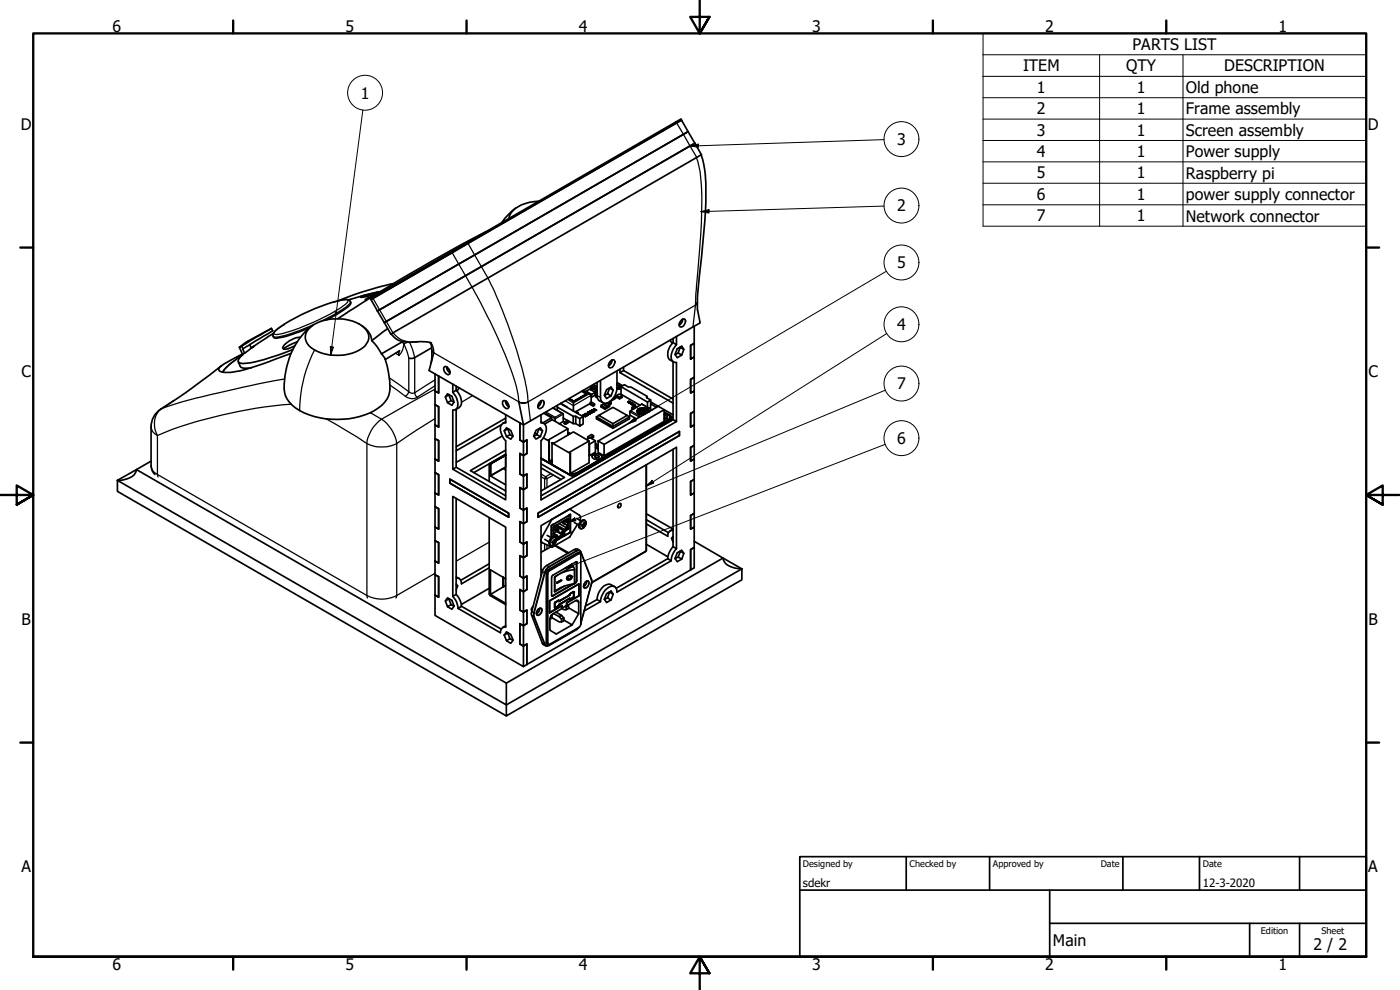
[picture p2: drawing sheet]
<svg xmlns="http://www.w3.org/2000/svg" width="420mm" height="297mm" viewBox="0 0 420 297" stroke-linecap="round" stroke-linejoin="round" font-family="sans-serif">
<!-- layer: Visible (ISO) -->
<g fill="none" stroke="#000" stroke-width=".51">
<path d="M204.5 36.1l-.2-.4-1.4 .9-91.1 52.6-.7 .4 .2 .2M204.5 36.1l-93.2 53.7M204.5 36.1l2 3.4M206.5 39.5l-93.2 53.8M206.5 39.5l2 3.5M208.5 43l-93.2 53.8M208.5 43l2 3.4-93.2 53.9-2-3.5M210.4 46.5l.5 1.4a58.3 58.3 0 0 1 .6 18.5l-1.3 13.8a66.8 66.8 0 0 0-.9 12.7l.8 4-53 30.6-1.4-6.9M146 69.5a494 494 0 0 0-44.7 26.1M154.8 62.4a20.2 20.2 0 0 0-4.2 4.3M161.6 60.4a10.3 10.3 0 0 0-8.3 3.6l-.6 1.5M81.5 98.5l.4 .7-8.9 5.4"/>
<path d="M81.5 98.5a49.6 49.6 0 0 0-9.7 5.7M81.5 98.5l-9 5.4M85.3 97.3a5.9 5.9 0 0 0-3.4 3.3 .78 .78 0 0 0 .7 .9 32.2 32.2 0 0 0 10.4-3.2M92.8 98.5a13.7 13.7 0 0 1 16.7 0 3.7 3.7 0 0 1-.7 5.9 14.1 14.1 0 0 1-16-.6 3.6 3.6 0 0 1 0-5.3zM93.7 97.7a22.9 22.9 0 0 0-8.3 20 10 10 0 0 0 7.3 6.7 25.4 25.4 0 0 0 19.7-1.2 7.9 7.9 0 0 0 4.6-8.8l-.8-4.6-.6-2.1-1.1-1.5M100.2 90.6l-7.1 2.6-7.8 4.1M100.3 90.6a5.8 5.8 0 0 1 4.7-.4l.2 .3a.83 .83 0 0 1-.3 1.1 33.5 33.5 0 0 1-6.9 4.3M108.6 97.7a6.1 6.1 0 0 1 3 4.5M111.3 89.8l2 3.5M111.8 88.9a2.89 2.89 0 0 0-2.2 1.1l.3 .1M112.8 88.3l-4.6 .9 2.4-.8 3.2-.7-2.7 1.1M113.3 93.3l2 3.5"/>
<path d="M114.2 87.5l-5.2 1.1-4.4 1.4M116.3 98.6l-4.7 3.6 1.6 1.8 1.3 2.2M118.2 85.1a102 102 0 0 0-16.6 5.1M204.5 96l1-.3a1.63 1.63 0 0 1-1.3 2.4 1.32 1.32 0 0 1 .3-2.1zM204.8 95.8l-.2 .8-.8 .8M204.9 95.7l-.2 .9-.9 .9M208.3 97.9v72.5l-1 .6M66.5 109.7l-10.8 8.1-7.5 5M71.5 108.6l.8 1.6 .9 .3 2.2-.2M72.6 106.7a16.2 16.2 0 0 0-5.8 5M73 104.6l-.5-.7-.7 .3 1 2.2M73 104.6l.4 1.4"/>
<path d="M75.4 104.4l.8-.5-2.8 2.1M80.3 101.1l-4.9 3.3-.5-1M82 100.1l-1.7 1M87.4 106l-5.2 1.9a48.7 48.7 0 0 1-13.9 3.8l-1.9-.1a.76 .76 0 0 1-.7-.6 .76 .76 0 0 1 .3-.8l1.4-1.1 5.3-2.9M87.9 104.9a51.6 51.6 0 0 1-15.1 4.2 1.11 1.11 0 0 1-1.4-.8l.9-1.4 1-.9M89.2 102.5l-2.6 1.2-1.5 1M90.2 101.2a7.1 7.1 0 0 0-5.4 3.1l.1 .2a2.79 2.79 0 0 0 3.1-.5l.5-.3M117.3 100.2a6.7 6.7 0 0 0 6.9 2.4l1.1-.1M119.8 105.3v1.3M120 105.2l-4.4 2.7M120.8 102.5l-6.3 3.7M125.2 102.5h2.4l1.9 .4"/>
<path d="M129 102.7l.5 1.2 .1 1.2M129.6 104.3l-5.1 3-.9 .3-.9-.2M129.6 105.1l.5 .7M129.6 105.1l-.3 3.9M130.2 105.8l-1.4 5.4 28.3 16.3v66.4M130.6 112.2v66.3M131.6 112.8v5.1l-1-.6 1 .6zM133.3 110.2l.2-.2a1.63 1.63 0 0 1 1.3 2.3 1.58 1.58 0 0 1-1.5-2.1zM134.7 118.5l.7 1.7-1.1 .6-.6-1.7M134.7 118.4l-1 .7 .6-.9 1.3 .7 .7 1.7-.7 1-1.3-.8M135.1 111.7l-.6-.5-.5-1.2 .2 .9 .9 .9M135.9 117.7a4.6 4.6 0 0 1 1.2 4.8l-.8 .5h-.4v17.8l15.9 9.2v-17.7a4.3 4.3 0 0 1-1.2-4.9l.3-.4 .9-.1v-2.5"/>
<path d="M135.9 115.2v2.5M136.9 117.1a4.3 4.3 0 0 1 1.2 4.9l-1.4 .9M136.9 117.1l-1 .6M136.9 115.9v1.2M137.8 116.4l-.7 .9M170.8 119.6l1.4 .8-1.4-.8M174.6 117.4l1.4 .8M175.1 117.1l2.1 1.2M175.9 117.6v-.2l1.6 .9-.1 .8M175.9 117.4l1.1-.6 1.6 .9M175.9 117.5h-.1M176.7 118.2l.7 .4v2.1"/>
<path d="M177 116l2.2 1.3-.3-.4 .3-.9M177.4 117l.6-.3 1.1 .6v.5l-.5 .3M177.5 118.3l1.1-.6v.8l-1.1 .7M177.7 116.4l-.7 .4M179.1 117.3l-.6 .4M179.2 114.7v4.5a2.13 2.13 0 0 0 1.8 1.6M179.2 118.8l-.4-.3v.5l.5 .4M179.2 118.3l-.4 .2M182.3 118.2l-.9 .5M182.9 116.4l-.6 1.8 1.1 .6-1.3 .8-.7-1 .7-1.7 1.3-.8 .6 1M182.9 116.4l1.1 .7-.6 1.7M183.3 108.3l1-.3a1.63 1.63 0 0 1-1.3 2.3 1.32 1.32 0 0 1 .3-2z"/>
<path d="M183.6 108.1l-.2 .7-.8 .9M183.6 108a1.82 1.82 0 0 1-1 1.8M184 119.6l.8-.5v.4l-1.7 1M184.4 118.9l.4 .2M185 118.7l.9 .5v.5l-.9-.5zM185 118.7l.8-.5 1 .5M185.2 111.3v5.1a4.8 4.8 0 0 1-3.6 4.6 1.53 1.53 0 0 1-1.4-1.8v-5M185.2 116.4l.4-.1-.2 .3zM185.2 116.4l.2 .1M185.2 115.3v.4M185.2 114.7l1.7 1M185.2 115.2h.1"/>
<path d="M185.3 115.4l.4 .3M185.4 116.4l.1-.1zM185.5 116.7h.1M185.5 116.4h-.1M185.6 116.3l-.2 .2M185.6 115.8l.6 .3v.5M185.8 116.5l-.3 .1M185.8 116.5l-.2 .1M185.8 116.5h.1M185.9 119.2l.9-.5v.5l-.9 .5M185.9 116.6l-.2 .2M186 116.6h.1"/>
<path d="M186.1 110.8v1l15.9 9.2M186.1 116.6l-.4-.2-.2 .3M186.4 116l7.9 4.6M186.4 116.1h-.2M186.5 115.9l-.6-.3-.3 .2v.4l.8 .3M187.1 110.2v1l14.9 8.5M187.1 111.2l-1 .6M194.1 119.3v-.4v.4l1.2 .7M194.1 118.9l-4.7-2.8h-.8l-1.2-.7-1 .6v2.3l5.7 3.3M201.1 102.1l.6 .9M202 102.8a4.2 4.2 0 0 0-1.3 4.9l1.5 .9M202 101.6v1.2"/>
<path d="M202 108.5v17.4M202 102.8l1 .6M203 103.4a4.3 4.3 0 0 0-1.2 4.9l.8 .5h.4v17.7M203 101v2.4M203.5 105.9l.7-1.7 1 .6-.6 1.7M204.2 104.1v.1M205.2 104.8l-.6-.9-1.3 .7-.7 1.7 .7 1 1.3-.8-1.1-.6-.9 .5M207.3 113.8l1-.6-1 .6v4.1l1-.6-1 .6zM207.3 103.6l1-.6-1 .6v4.1l1-.6-1 .6zM45.3 138.4l-10.1 5.7M48.2 122.8a6.4 6.4 0 0 0-2.9 5.3v11.6a3.6 3.6 0 0 0 1.2 2.7M130.6 121.4l1 .6v6.1l-1-.6 1 .6v-6.1z"/>
<path d="M130.6 131.6l1 .6v6.2l-1-.7 1 .7v-6.2zM135.4 120.2l.9 .5M136.9 122.8v17.4l14.9 8.6M146.9 139.1l4.9-2.8-9.6 5.5M147.2 139.2l4.6-2.6zM147.2 139.2l-.4 .2v5M150.5 127.4l-13.6 7.8M150.7 130.8l-13.8 7.9M150.9 120.3a1.45 1.45 0 0 1 1.6 .6 1.45 1.45 0 0 1 0 1.6 1.61 1.61 0 0 1-1.6-2.2zM151.7 120.3l.4 1.2 .6 .5M151.8 135.1l-10.6 6.1 10.6 6.1M151.8 136.6v3.5l-4.6 2.6v-3.5v3.5"/>
<path d="M151.8 136.5l-4.6 2.7v3.6l3.9-2.2 .7 .4M151.8 126.5l-.9 .5M151.8 125.5l-14.9 8.5M151.8 120.3l.3 1.1 .6 .5M152 128.4l1.3 .7 .7 1.8-.7 .8-1.3-.7-.7-1.7zM152.4 128.7l-1.1 .6M152.5 128.6l.5 1.8M153.9 130.9l-.9-.5-1 .6M156 126.9v5.1l1.1 .6-1.1-.6zM157.1 136.7l-1.1-.6v6.1l1.1 .6M157.1 132.6l1-.6v4.1l-1 .6M160.5 129.9l.7 .4"/>
<path d="M161.1 130.4l.6-1.8 1.1 .7-.6-.9-1.4 .7-.7 1.8 .7 .8 1.4-.7M161.1 130.4l1.1 .6M161.1 130.4l-.9 .5M161.8 120.8a.87 .87 0 0 1 1.5-.3 1.43 1.43 0 0 1-.3 1.5 1.43 1.43 0 0 1-1.5 .4 1.46 1.46 0 0 1 .3-1.6zM162.3 120.3l-.3 1.1-.6 .5M162.4 124.4v2.5a1.81 1.81 0 0 1 1.4 2.8l-.5 1.3-.9 1.3v17.7l40.6-23.5-1-.6-39.6 22.9M162.4 139.2l7 4-7 4.1M162.4 126.5l.9 .5M162.4 137.5l8.7 5M162.4 120.3l-.3 1.2-.7 .5M162.8 129.3l-.6 1.7M163.1 131.4l1.6 .9"/>
<path d="M163.2 124l2.3 1.3v.7M163.4 127.2l2.3-1.3 4.7 2.7M164.7 132.3v6.6l-2.3-1.4M164.7 132.3v6.6M164.9 138.4l.8 .4M165.5 125.3l-2.6 1.6M165.6 138.4h.1M165.7 132.9l5.4 3.1v6.5l-5.4-3.1v-6.5l.5 .1 5.9-3.4 4.7 2.7v6.6l-5.6 3.1M165.7 137.9l-.9 .5M166 122.4l2.9 1.7M166.1 122.4h.1M166.6 125.2v1.2"/>
<path d="M167.2 121.7l.1 1.4M167.3 122.2l4.7 2.7v2.2l-1.7-1-.9 .6M168.2 121.1l6.8 3.9M168.3 121l1.9 1.2M168.7 124l.3 .3v2.2l-1.2 .7M169 121.5h-.1M169 125.4l1.2 .8M169.4 126.7l.3 .2v.4l-.3-.3zM169.7 126.9l1-.5v.3l-1 .6M170.4 130.5v-1.9l-5.9 3.5 .3 .2M170.4 129.9l.2-.1 .6 .3M171.1 136v6.5"/>
<path d="M172 124.9h.8v2.2h-.8M172.1 120.9v2.5M172.2 120.4l3.8-2.2-3.8 2.2M172.8 127.1l1.2 .7M172.8 124.9l1.2 .7M173.1 123.9h.2M173.1 123.8v.1M173.1 123.9l.2 .1zM173.2 123.7l-.1 .1M173.2 123.7l-.1 .2M174 125.6l1-.6v2.2l-1 .6zM175 124.6l.3-.1z"/>
<path d="M175.4 124.4l.2-.1-.2 .1 .9 .2M175.6 124.3l-.7 .3M175.6 125l.7-.4-.7 .4M175.8 124.1l.7 .4zM175.8 124.1l.1-.1 .6 .4M175.8 124.8l-.5-.3 .5 .3-.2 .2M176.1 131.9l1-.6 1.6 1M176.3 124l.2 .3-.2-.3 .7 .1M176.4 123.7l.8 .4M176.5 124.5l.2-.1zM176.5 124.3h.1M176.5 124.1l.5 .1-.5-.1 .2 .3"/>
<path d="M176.8 133.1v3.5M176.8 132.3l-6 3.4 .4 .2M176.9 133.3l1.8-1v3.4l-1.8 1M176.9 123.5l.5-.4 .7 .5-.9 .3zM177 123.5l.4-.2 .5 .3-.6 .1zM177 123.6l.4-.3 .5 .3M177 124.2l.2-.1zM177.1 120.9l.9 .6v.3l-.9-.5zM177.1 120.9l.4-.3 .9 .6M177.1 121.1l-4.5 2.5M177.5 131.6l.6-.4v-.5l-1.1 .7-.6-.4 .1 .6M177.6 123l.7 .4z"/>
<path d="M177.7 137a1.68 1.68 0 0 1 3 0M177.8 136.6a1.72 1.72 0 0 1 2.9 .5 1.73 1.73 0 0 1-3-.2zM178 121.5l.4-.3v.4l-.4 .2M178.1 130.7l-.6-.3-1.1 .6M178.1 123.6l-.6 .3-.7-.3M178.2 123.2l.4-.3-.5 .3 .3 .2M178.2 122.7l.3 .2-.3-.2 .1-.1 .7 .4M178.3 123.4h.1M178.5 122.9l-.4 .3-.5-.2M178.6 122.9l.3 .2zM178.7 136.7l.6-.1 .5 .3a.69 .69 0 0 1-.6 .5 .69 .69 0 0 1-.7-.5zM178.7 137.3h.9"/>
<path d="M178.7 133.8l.7 .4v.5l-.7-.4M178.7 133.5l.2-.2 .6 .4M178.7 133.1l.1 .2M178.8 133.3l-.1 .2 .1-.2M178.9 123.1h.1M179 125.1l5 2.8v.6l-5-2.8zM179.5 134.6l-.1 .1M179.5 134.1l-.1 .1M179.7 124.6l4.3-2.4 4.2 2.4-4.2 2.5-4.3-2.5-.7 .5M180.4 121.6l1.1 .7v.5l-1.1-.7zM180.4 121.6l.6-.3 1.2 .6M181.2 121.4v-.3l1.2 .7v.5l-.2-.1"/>
<path d="M181.4 121l-.2 .1M181.5 122.3l.7-.4v.5l-.7 .4M182.1 121l.8 .5 .5-.3v-.4l-.6 .3M182.3 120.9l.5 .4M182.4 121.8l.5-.3v.5l-.5 .3M182.9 120.5l.5 .3M183.1 120.4l-.1 .1M188.2 124.6l.7 .5M188.4 120.6h.4zM188.4 120.6h.1M188.5 120.6l.3-.1zM188.7 120.4v.1"/>
<path d="M188.8 120.5l-.3 .1M188.8 120.5v.1M188.8 120.6h-.3M188.8 120.9h.1M188.8 120.8l.3-.1-.2 .2M188.9 125.1v.6l-4.9 2.8M188.9 125.1l-4.9 2.8v-.8M188.9 121h.1M189 120.6l.2 .2M189 120.6l-.3 .2 .1 .1-.1-.1M189 121h.2h-.2M189 121h.1"/>
<path d="M189.1 120.7h.1M189.2 120.8l.2 .1M189.2 120.8l-.1 .2h-.2M189.2 120.8v.2M189.2 120.8l.1 .2M189.2 121.1h.2M189.4 121v.1M189.4 121h.2zM189.4 121h.2M189.5 121.3h.2M189.6 121l-.2 .1M189.6 121l-.4 .1h.2"/>
<path d="M189.6 121.3l.3-.2-.2 .2M189.7 121l-.3 .1M189.7 121.4h.1M189.7 121.4l.5-.1-.2 .2zM189.7 121.4l.3 .1M189.9 121.1l-.4 .2 .2 .1M189.9 121.4l.2-.1zM190.1 121.3l-.2 .1M190.2 122.7l-.5-.5v.5l.2 .1M190.2 121.3l-.3 .2M190.2 121.7h.1M190.2 121.6l.4-.1-.4 .1"/>
<path d="M190.3 121.5h.3M190.4 121.4l-.3 .2M191.1 122.2l-.9 .3M191.1 122l-.5-.3-.9 .5M191.3 123.5l.5 .4M191.3 123.1l-.2 .4M191.4 123.3h.4v.6l-.4-.3zM191.5 123.9v.1M191.6 122.9v.2M191.6 123v.1M191.7 123.9l.2 .4h.5M191.7 123.9l.7 .4-.5-.1z"/>
<path d="M192 123.2l.4 .3 .6-.1v-.2M192 123.1l.8-.2 .2 .3-.4 .3zM192 123.6l-.2 .3M192.3 123.9l.4-.3 .7 .3M192.3 122.7h-.5l-.2 .3M192.3 123.9l.4 .2 .7-.2M192.3 122.7l-.7 .4M192.3 122.7l-.7 .3M192.4 122.5h.1M192.5 122.7l.5-.2 .7 .3M192.5 122.7l.5 .2 .7-.1M192.5 122.7l1.2 .1"/>
<path d="M192.7 124.3l.4 .1M193.2 123.3l.1 .3 .4 .1M193.2 123.2l.5-.2 .4 .4-.7 .2zM193.5 124.3h-.8l.5 .1M193.5 124v.2M193.5 124.1v.1M193.5 124.2h.1M193.5 124.1h.2M193.7 123.6v.1M193.8 122.7l.3 .3h.3M193.8 122.7l.4 .1 .2 .3zM193.9 122.6v.1"/>
<path d="M194 139.5v25.6l-.2 .4M194.1 123.3l-.4 .4M194.2 123.8l-.4-.1-.3 .4M194.3 122.2v-1.6l1-.6v2.2l-.4 .3M194.3 123.6v.1M194.4 123v.2M194.6 123.1l.3 .3zM194.6 123.1v-.2a2.33 2.33 0 0 0-3.5 .4l.4 .6a.58 .58 0 0 0 .9 .4l.6 .3M194.6 123a2.8 2.8 0 0 0-3.2-.1l-.1 .1M194.6 123.5l-.2-.3v.5M195.3 121.5v.1M195.3 120.6l2.2 1.3"/>
<path d="M195.3 121.1l1.7 1.1M195.7 123l-3.1-1.7-3.5 2.1-.1 1.2 2 1.1M197.5 121.9l1.8 1v3.5l-18 10.4M197.5 121.9l-18 10.4v3.4l1.8 1.1v-3.5l-1.8-1M199.3 124.8h.7l.3 .3a.71 .71 0 0 1-1 .4M199.3 125.4l.9 .1M199.3 123.6l1.8 1a.65 .65 0 0 1 .4 .6 .65 .65 0 0 1-.4 .6M201.1 125.8l-27.9 16.1-.9 .3-1-.2M201.1 125.8l.4-.7v.7M201.2 125.1a1.39 1.39 0 0 0-1.9-.8 1.21 1.21 0 0 1 1.8 1.2 1.9 1.9 0 0 1-1.8 .5M201.5 125.8l-.1 .4-28.6 16.5h-1.4l-9-5.2M201.5 125.8l-.4 .6"/>
<path d="M202 124.4l-2.7-1.5-18 10.4M202 134.9v29.1M207.3 134.2l1-.5-1 .5v4.2l1-.7-1 .7zM207.3 124.1l1-.7-1 .7v4l1-.6-1 .6zM35.2 144.1h1.1l1.8-.4a3.4 3.4 0 0 0 2.9-2.8l111 64.1M35.2 144.1l116.8 67.4v-6.5M35.2 144.1v3.3l116.8 67.4M130.6 141.8l1 .6v6.1l-1-.6 1 .6v-6.1zM130.6 152l1 .6v6.1l-1-.5 1 .5v-6.1zM135 143.7l17.7 10.3v1.2l-17.7-10.2zM136.9 149.6v28.8M136.9 140.2l-1 .6"/>
<path d="M146.8 155.3v22.9l.4 .5 4.6 2.7M147.2 142.8l4.6 2.7M157.1 157.1l-1.1-.6v6.1l1.1 .6M157.1 146.9l-1.1-.6v6.1l1.1 .6M157.1 153l1-.6v4.1l-1 .6M157.1 142.8l1-.6v4.1l-1 .6M161.5 154l42.4-24.5v1.2l-42.4 24.5zM162.4 140.4l6 3.5M165.9 157.4l-.4 .3M165.9 157.4h.1M166 158.4l1.3 .7 .3-.3M166 157.3v.1"/>
<path d="M166 159.1l.1 .1M166 158.7l1.1 .7M166.1 159.2h.1M166.1 159.9l1-.5 1.3 .8M166.1 159.2v.8M166.2 158l1.4 .8v.8M166.6 157.8l2.8 1.6M166.8 157.7l-.8 .5M166.9 157.6l2.8 1.6M167.1 157.5l2.3 1.4M167.3 159.1v.4M167.5 159.7l.9 .4"/>
<path d="M167.8 157.1l2.3 1.3-.7 .5 .3 .3M168.4 159.8v.4l.3 .3-1.3 .6M168.5 156.6l.5 .3M168.7 159.9l.4-.2 .3 .3-.2 .1zM168.7 156.6h.1M168.8 156.4l.4 .7 1.2 .4M169.1 159.7l-.3-.2-.4 .3 .3 .1v.6l.5 .1-1.8 1M169.1 156.3l.2 .1M169.2 156.3h.1M169.3 156.4l1.2 .3M169.3 156.3v.1M169.3 156.4l1.1 .4"/>
<path d="M169.4 156.1l.7 .4M169.5 157.2l.6 .3M169.7 156l.9-.5v1.1M170.1 155.8v.7l.5 .1M170.2 157.5h.2M170.4 156.8h.1M170.4 157.5h.1M170.4 156.6v.1M170.5 157.5l.1 1.2-1.2 .7-.2 1.2-1.8 1v-.5l-.2 .2v-.7l-.3 .2M170.5 157.5l.1 .1M170.5 156.8l.1-1.3-4.6 2.6v1.3l.1-.2M170.5 156.6l.1 .1"/>
<path d="M170.5 157.5h-.1M170.6 157.6v1.1zM170.7 154.7h.1M170.6 157.6l-.5-.1v.9l.5 .3-.9 .5M170.6 155.5v1.1M170.7 154.7l.4-.3v5.4l-1.9 1M171.1 142.5l.8 .2 1.3-.2M171.1 159.7l.1-5.3-5.8 3.3v3.6M171.2 159.8l-4.3 2.3 .5-.3M172.3 156.8l1.4 .7M173.1 155.6l1.3 .7M173.3 157.3l-2.4 3.8-5.2 3.1-3-1.4"/>
<path d="M174.1 156.1a1.11 1.11 0 0 0-.2-1.5l-3-1.8-5.2 3-3.2 5.7a.92 .92 0 0 0 .2 1.3M174.7 157.7l.3 .1M174.8 157.4v.1M174.9 158l.2 .2M175.1 157.4l.5 .3M175.2 157.2l.4 .2M175.5 156.9h-.2l-.2 .5h-.3l-.2 .4h.4l-.2 .4h.3M175.5 156.9v.4h.2l-.6 .9M175.8 157.3l-.5 .9M175.8 157.3a.91 .91 0 0 0-.3-1.2 .91 .91 0 0 0-1.3 .3 1.2 1.2 0 0 0-.6 1.2 1.2 1.2 0 0 0 .8 1.1l.9-.5M185.8 151.1h.5l.1 .1a.76 .76 0 0 1-.2 .9 .76 .76 0 0 1-.8 .2v-.6zM194 157.2l6.4 3.7a1.47 1.47 0 0 1 1.6-1.8"/>
<path d="M194 154.2l8 4.5M194 155.9l6.6 3.9M202 158.8l-.9 .5M207.3 154.7l1-.7-1 .7v4l1-.5-1 .5zM207.3 144.4l1-.5-1 .5v4.1l1-.6-1 .6zM130.6 178.5v6.1l26.5 15.4v-6.1M130.6 172.5l1 .5v6.2l-1-.7 1 .7v-6.2zM130.6 162.2l1 .6v6.2l-1-.7 1 .7v-6.2zM134.7 179.7l.7 1.7M134.7 179.6l-1 .7 .6-.9 1.3 .7 .7 1.7-.7 1-1.3-.8M135.9 178.9v-29.9l15.9 9.2v29.9a1.46 1.46 0 0 0-1.6 1.8l-12.7-7.4M135.9 178.9l1.1 1.7 .5 1.9"/>
<path d="M136.9 178.4l1.1 1.7 .5 1.8M136.9 175.6l.5 .2-.5 1.2M136.9 178.4l-1 .5M136.9 175.2l.5 .6M136.9 173.1l.9 .5M146.8 170.4l-8.3 4.8a1.47 1.47 0 0 0-1.6-1.8M146.8 169.1l-8.5 5M146.8 176.5l-8.3 4.8M151.8 175.7l-.7 .4v-2.9v2.9l-3.9 2.3 4.6 2.6M151.8 173.7l-4.6-2.7v7.4M157.1 177.5l-1.1-.6v6.2l1.1 .5M157.1 167.3l-1.1-.6v6.1l1.1 .7"/>
<path d="M157.1 163.2l1-.6v4.1l-1 .6M157.1 173.5l1-.7v4.1l-1 .6M162.4 162.6l.3 .2M163.5 161.8l1.3 .8M164.2 160.6l1.3 .7M164.7 171.4l9-5.3 .5 .1v21.4l-.5 .7-9.2 5.1-.1-21.5zM165.3 164.1l-2.9 1.6M165.7 162.7l.4 .2M165.9 162.5l-.2 .4h.4l-.2 .4h.3M165.9 162.5h-.1M166 160.1v1M166 160.1l.6 .4"/>
<path d="M166.1 163.1l.1 .2M166.1 160l-.1 .1M166.1 160l1.1 .6M166.2 162.5l.5 .3M166.3 162.3l.3 .1M166.4 177.5h.1M166.4 173.2h.1M166.5 173.2v4.3M166.6 162h-.3l-.1 .5h-.3M166.6 160.5l.3 .3-.5 .3 .5-.3M166.6 162v.4h.2l-.1 .4-.5 .5M166.6 160.5l-.6 .3"/>
<path d="M166.7 163.6l3.9 2.2M166.9 162.4a1.15 1.15 0 0 1-.7 1.1 1.15 1.15 0 0 1-1.4-.3 1.57 1.57 0 0 1 1.7-2.1l.4 .4v.9M166.9 160.8h.1M167.2 174.7v.3M167.2 160.8l.2 .3-.2 .2M167.2 160.7h.1M167.4 161.7v.1M167.4 172.5l-.9 .7M168.3 174.1l-1.1 .6M168.3 174.1v.3l-1.1 .6M169.1 160.7v.1M169.1 160.8l-1.7 .9"/>
<path d="M169.1 160.8l-1.7 1M169.2 160.1l-.1 .7M169.2 160.6l-1.8 1.1M169.2 160.7l-1.8 1M169.4 160h.1M170.1 173.5h.1M170.4 173a.71 .71 0 0 1 1.2 0 .71 .71 0 0 1-.7 1 .6 .6 0 0 1-.8-.3 .6 .6 0 0 1 .3-.7zM170.4 173.3l.7-.4a.48 .48 0 0 1 0 .9 .48 .48 0 0 1-.7-.5zM170.4 173.7h.1M170.8 172.7l-.7 .6 .1 .5M170.8 172.7h.5l.3 .3M170.8 172.7h.1"/>
<path d="M170.9 179.6l-3.1 1.9M170.9 179.5l.2 .3M170.9 179.5l-3.2 1.9v.2M170.9 179.5l.1 .3M171.1 178.1l-.2 .4-3.1 1.9-.2-.3-1.1 .9M171.3 173.1l.1 .2M171.4 173.3l-.3 .4h-.7M171.8 175.2l-6.2 3.6M172 169.8l.4 1.1M172 177.6l.1 .1M172.1 177.5l.1 .2M172.1 177.5l-1 .7-.2 .3-3.2 2"/>
<path d="M172.1 177.7l-1 .5-.2 .4-3.2 1.9M172.1 177.7v1.4l-1.2 .7M172.1 170v-.2l-5.7 3.3v4.5l3-1.8M172.2 177.7l-.1 1.6-1 .5-.2-.2-3.1 1.9-.2 .3M172.2 178.9l-.2 .3M172.4 175.1l.5-.4 .2-.4v-5.5l-.2-.2-7.2 4.1-.2 .5 .1 5.6h.3l6.2-3.6M172.4 170.9l-1.2 .2-3.2 1M172.4 170.9v4.3l-2.3 .4a8.6 8.6 0 0 0-3.6 1.9M172.9 168.6l.1 5.8-.6 .5M173.7 178.8l-3.6 2.2v.8l3-1.7 .5 .3 .1 3.7-2 3.4M173.7 175.2v3.5l-3.6 2.1v.9l-1.4 .8v-.8l-3.8 2.1M173.7 178.8v-3.6l-8.8 5.1v3.6l3.7-2.1v.8l-2.7 1.6a1.82 1.82 0 0 0-.9 1.5v3.4l1.9 1.1 4.8-2.7-2.5-1.5"/>
<path d="M173.7 175.2l-8.7 5.1M173.8 165.9l.3 .2M176.1 174.4l-.1 .7-.9 .9M176.5 174.4a1.4 1.4 0 0 0-1.2 1.9M179.2 179.9l-3.5 1.9M179.2 179.9l1 .6M182.3 179.4l-.9 .5M182.9 177.7l-.6 1.7 1.1 .6-1.3 .8-.7-1 .7-1.7 1.3-.8 .6 1M182.9 177.6v.1M182.9 177.7l1.1 .6M184 178.3l-.6 1.7M184.5 176l-1.1-.6a3.1 3.1 0 0 0-3.6 2.3l-.6 2.2"/>
<path d="M193.7 165.5l-16.2 9.4M194 163.3l6.4 3.8M200.4 167.6l-15.5 8.9M200.4 167.6l1 .7M201.4 168.3l-16.2 9.4a1.61 1.61 0 0 0-1.1-1.8 1.61 1.61 0 0 0-1.9 .7l-1.4 1.8-.6 2.1M202 161.3l-.5 .2 .5 1.2M202 164l-1.1 1.8-.5 1.8M202 160.9l-.5 .6M202 164l1 .6M203 164.6v-30.4l-40.6 23.5v15.2M203 164.6l-1.1 1.8-.5 1.9M203.5 167.1l-.9 .5"/>
<path d="M204.2 165.3v.1M205.2 166l-.6-.9-1.3 .7-.7 1.8 .7 .9 1.3-.7-1.1-.7 .7-1.7 1 .6-.6 1.8M207.3 164.9l1-.6-1 .6v6.1zM207.3 171l-49.2 28.4M208.3 162.4l8.7 5a3.4 3.4 0 0 0 2.8 2.8l2.8 .5v3.3l-70.6 40.8v-3.3l70.6-40.8-5.6-3.3-65 37.6M133.7 180.3l.6 1.7 1.1-.6 .9 .5M138.5 181.9l-1 .6M138.5 181.9l11.9 6.9M151.3 190.5l.7-.9 1.3 .8 .7 1.7-.7 .9-1.3-.7M151.3 190.5l.7 1.8 1-.7 .9 .5M151.3 190.5l1.1-.6 .6 1.7M151.8 187.8l-.9 .5"/>
<path d="M152.5 189.9h-.1M157.1 187.8l-1.1-.7v6.1l1.1 .7M157.1 193.9l1-.7v6.2M157.1 183.6l1-.5v4l-1 .7M158.1 199.4l-1 .6M160 181.9l-.2 .3a.78 .78 0 0 0-.2 1.1M161.9 182.5l-.3 1.2-.6 .4M162.3 182.5a1.4 1.4 0 0 0-1.1 2M164.2 193.2l.3 .2M164.9 180.3l.1 3.5M165.5 184.5l.2 .1-.4 .2M165.7 185.3l2.1 1.3h.7l.7-.4v-.8"/>
<path d="M165.7 184.6v.8l-.7 .4M166.5 181l.1 1.4 1.1-.8M166.6 180.7l-.2 .3v1.3l.2 .1-.1-.1M166.6 180.8l-.1 .2M166.8 183.6l1.7 1-.7 .4-1.7-.9M167.5 180.2h.1M167.7 181.5l-.2 .3M167.7 180.1v.4M167.8 180.4l-.2-.2-1 .6M168.5 184.6l.7 .8-.7 .4-.7-.8M168.5 181.7l.1 .1M168.5 185.8v.8"/>
<path d="M168.6 182.4l.1 .1M169.9 182.2v.7M170 181.7l.1 .1M170.5 181.5l.1 .2-.7 .5-.2-.4M170.6 181.7v.8l-.7 .4h-.7l-.6-.4M170.6 182.4l3.1 1.7M174.3 187.1l3.2-12 .1-.9-3.3-8.6-.4-.5a1.21 1.21 0 0 0-1.6-.2l-8.2 4.8-.8 .7-.5 1.1-3.4 12.8 3.4 8.7 .3 .4 .9 .5 .8-.2 8.2-4.8 .7-.6M180.2 180.5l-4.9 2.8"/>
</g>
<!-- layer: Visible Narrow (ISO) -->
<g fill="none" stroke="#000" stroke-width=".38">
<path d="M202.9 36.6l6.2 10.6M209 47.3a43 43 0 0 1 1.6 16.2l-.3 6.7-1.6 21.4M135.5 75.5a213 213 0 0 1 18.7 37.8 29.2 29.2 0 0 1 1.5 7.3M140.3 72.8a125 125 0 0 1 8 14.5 144.1 144.1 0 0 1 10 30.9l.2 2.4M94.2 97.3a39 39 0 0 1-11.7 3.8l-.5-.2M100.3 90.6l3.3-.7 .7 .1 .1 .5a21.6 21.6 0 0 1-7.7 4.9l-1.4 .7a48.8 48.8 0 0 1-12.4 4.3l-.7-.2a1.23 1.23 0 0 1 .9-1.3l2.2-1.6M100.9 94l-4.6 2.4M105.2 90.5a3.8 3.8 0 0 1-2.4 2.3l-1.9 1.2-.5-.5M111.8 89.2l6.1 10.7M118 99.9a7 7 0 0 0 7.3 2.6M208.7 91.6l-.7 6.5M208.7 91.6l-50.2 29"/>
<path d="M209.3 90.7l-.6 .9 .6-.8M72.5 106.7a15.1 15.1 0 0 0-5.6 5M85.4 113.7l-15.2 3.1a162.1 162.1 0 0 0-21.7 5.8 6.1 6.1 0 0 0-1.3 8.1M94.4 105a39.7 39.7 0 0 0-4.5 18.2M117 115.6l4.7 3.3 1-1.4 1.1 .5 .7-.2M120.8 102.7l.4 .5a5 5 0 0 1-1.4 3.4l-1.1-.6M122.2 102.7l-1 .5 1.5 4.2v10.1l-5.9-4.1M122.9 102.7l.9 2.2 .7 2.4v10.5M124.5 117.8l.2 .7 .5 .7a3.1 3.1 0 0 1-3.5-.3M129 102.7a3.5 3.5 0 0 1 1.2 3.1M130.1 105.8h.1M130.2 105.8l25.5 14.8"/>
<path d="M130.6 114l-6.1 3.8M130.6 116.8l-16.1 9a10.8 10.8 0 0 1 4.6 7.3M130.6 115.7l-5.4 3.5M141.8 118.7l-3.3 2M174.9 117.2l1.8 1-4.6 2.7-1.7-1M177.1 115.9l1.8 1.1M177.2 115.9l1.7 1M177.4 118.6l-5.3 3.1-2.5-1.4M177.5 115.7l1.4 .8M177.7 115.6l1.2 .8M178 115.4l1.1 .7M178.2 115.3l1 .6"/>
<path d="M179.2 118.7l1 .5M45.3 139.7a3.1 3.1 0 0 0 1.9 2.7M45.3 128.1a3.1 3.1 0 0 0 1.9 2.6M47.2 130.7v11.7M52 120.3l-3.8 2.5M87.4 121.3a136.1 136.1 0 0 0-40.2 9.4M97.9 125.7l9.2 5.3a10.6 10.6 0 0 0 8 3.1 9 9 0 0 0 4-1M111.1 123.8l3.4 2a10.4 10.4 0 0 0-4.4 7.3v45.6M119.1 133.1v45.6l11.5-6.7M130.6 125.6l-11.5 7.5M151.8 136.5l-4.6 2.7M155.7 120.6h.1"/>
<path d="M155.8 120.6a3.4 3.4 0 0 0 2.7 0 2.84 2.84 0 0 1-2.7 0zM158.5 120.6l.7 5.7M163.4 123.8l3.2 1.9 2.4-1.4M165.9 122.4l2.8 1.6-2.1 1.2-2.8-1.6M177.2 123.3v.1M177.9 123.7h.1M189 123.6l2.9 1.5M189.2 123.2l3.1 1.8M189.6 121h.1M192.6 121.3l3 1.7M193.9 139.6v25.7l-16.3 9.4M201.1 125.8v.6"/>
<path d="M47.2 142.4l.2 .7M47.2 142.4l62.9 36.3M162.4 143.1l1 .5v3.1M165.4 142.1l-1.6 1-1.4-.9M165.5 157.7v3.6M165.5 155.9h.1M166.1 142.5l-2 1.1v2.7M166.1 159.3v.7M169.2 156.4v.7M169.3 156.4v.7M170.4 156.8v.7M170.5 156.8v.7"/>
<path d="M170.6 154.8l-4.6 2.6M171.1 142.5h.1M171.1 154.4v5.3l-1.9 1.1M173.2 141.9v.6M174.7 157.6l.6 .4-.6-.3 .3 .1M174.9 157.5l.6 .3-.6-.3M175.2 157.1l.3 .1-.3-.1M175.2 157.2l.4 .2M175.3 157.8l-.5-.3 .6 .3M175.4 156.1a1.62 1.62 0 0 0-1.4 2.4M175.6 156.2a1.58 1.58 0 0 0-1.4 2.4M175.8 157.3v-.8a1.13 1.13 0 0 0-1.7 1l.2 1.1 .6-.1 .4-.3"/>
<path d="M110.1 178.7l.2 .7M110.1 178.7a9.7 9.7 0 0 0 9 0l-.3 .7M146.8 162.7l-9.9 5.7M162.4 172.5h.1M162.4 170.8l.5 .3M162.4 161l.3 .1M162.8 171.5l.6 .3-3.3 12.1-.5-.4M163.4 163.2v1.9M163.6 171.9l-3.3 12M163.9 171.9h.2M163.9 171.9v20.9M164.1 171.9v20.9l.3 .2"/>
<path d="M164.1 169.7l.6 .3M164.1 171.9l.3 .2M164.1 163.5v1.2M164.5 170.9l-.4 .4-.2 .6M164.5 170.9l.1 .2M164.6 171.1l-.5 .8M164.6 171.1l.3 .1M164.7 170l-.8 .7-.5 1.1 .2 .1M164.7 170l.1 .2M164.8 170.2l-.8 .7-.4 1M165.7 162.7l.4 .2M165.8 178.7l.1 .1"/>
<path d="M165.9 162.5l.5 .4-.6-.4M166.3 162.2l.3 .1-.3-.1M166.3 162.3l.3 .1M166.4 163l-.6-.3 .6 .4M166.4 163.8l3.9 2.2M166.5 161.1a1.58 1.58 0 0 0-1.4 2.5M166.5 162.9l-.4-.4 .5 .4M166.6 161.3a1.55 1.55 0 0 0-1.4 2.3M166.9 162.4a.79 .79 0 0 0-.5-1.1l-.7 .4a1.49 1.49 0 0 0-.3 1.9h.7l.3-.3M167.4 161.8l-.4 .3M170.9 178.5v.1M170.9 178.5h.1"/>
<path d="M170.9 178.4h.1M170.9 179.7h.1M170.9 179.5l.1 .1M171.1 179.8h.1M171.1 178.2h.1M172 179.2l.1 .1M172 177.6l.1 .1M172.2 178.9v.1M172.3 164.9l.7 .3-8.3 4.8M172.6 174.8l.2 .1M173 168.8h.1M173 174.2l.1 .1"/>
<path d="M173 165.4a.79 .79 0 0 1 1.3 .3M173 165.4l-8.2 4.8M173.4 165.8l.2-.1 .3 .3M173.4 165.8v.1M173.4 165.8l-8.9 5.1M173.4 165.9h.4M173.4 165.9l.3 .2M173.4 165.9l-8.8 5.2M173.9 165.1h-.6l-.3 .1v.2M174.3 165.7l3.2 8.3M174.3 165.6v.1M176 174.4l.6-.1a1.5 1.5 0 0 1-1.2 2.2 1.6 1.6 0 0 1 .6-2.1z"/>
<path d="M176.5 174.4a1.3 1.3 0 0 1-1.2 1.9M177.5 173.9v1.2l-3.2 12M194 165.1l-.3 .4M159.6 184.6l.5 .4 3.3 8.3M160.3 183.9v1.1M160.3 183.9h-.2v.4v.7h.2M160.3 185l3.3 8.3M161.5 182.8l.7-.4 .3 .1a1.43 1.43 0 0 1-1.3 2.1 1.3 1.3 0 0 1 .3-1.8zM162.3 182.5a1.33 1.33 0 0 1-1.1 2M162.8 193l.6 .3M163.4 193.3l.3 .4M163.6 193.3a.77 .77 0 0 0 1.2 .3"/>
<path d="M163.6 193.3h-.2M163.9 192.8l.2 .5h.2M163.9 192.8l.3 .4M164.8 193.6v.1M166.5 182.2v.1M166.6 182.4h.1M166.6 180.8h.1M167.5 181.8h.1M167.5 180.2l.1 .1M167.7 180.3h.1M167.7 181.5l.1 .1M172.8 180.2l.9 .5"/>
<path d="M173 188.8l-8.2 4.8M173 188.8v.1M173.6 188.3l-.6 .5"/>
<circle cx="163.8" cy="143.4" r=".39"/>
</g>
<!-- layer: Visible (ISO) -->
<g fill="#000">
<circle cx="185.2" cy="116.4" r=".25"/>
<circle cx="185.3" cy="116.4" r=".25"/>
<circle cx="185.4" cy="116.6" r=".25"/>
<circle cx="185.5" cy="116.6" r=".25"/>
<circle cx="185.6" cy="116.3" r=".25"/>
<circle cx="185.6" cy="116.5" r=".25"/>
<circle cx="185.8" cy="116.5" r=".25"/>
<circle cx="147.2" cy="139.2" r=".25"/>
<circle cx="152.4" cy="128.7" r=".25"/>
<circle cx="173" cy="123.8" r=".25"/>
<circle cx="173.1" cy="123.8" r=".25"/>
<circle cx="173.2" cy="123.7" r=".25"/>
<circle cx="176.8" cy="123.6" r=".25"/>
<circle cx="177" cy="123.8" r=".25"/>
<circle cx="177.4" cy="123.3" r=".25"/>
<circle cx="178.1" cy="123.6" r=".25"/>
<circle cx="178.8" cy="133.3" r=".25"/>
<circle cx="188.4" cy="120.6" r=".25"/>
<circle cx="188.8" cy="120.6" r=".25"/>
<circle cx="188.8" cy="120.5" r=".25"/>
<circle cx="189.2" cy="120.8" r=".25"/>
<circle cx="189.2" cy="121" r=".25"/>
<circle cx="189.2" cy="121.1" r=".25"/>
<circle cx="189.3" cy="121" r=".25"/>
<circle cx="189.3" cy="121.1" r=".25"/>
<circle cx="189.4" cy="120.8" r=".25"/>
<circle cx="189.4" cy="120.9" r=".25"/>
<circle cx="189.4" cy="121.1" r=".25"/>
<circle cx="189.5" cy="121" r=".25"/>
<circle cx="189.6" cy="121" r=".25"/>
<circle cx="189.7" cy="121.1" r=".25"/>
<circle cx="189.7" cy="121" r=".25"/>
<circle cx="189.7" cy="121.4" r=".25"/>
<circle cx="189.8" cy="121.4" r=".25"/>
<circle cx="189.9" cy="121.4" r=".25"/>
<circle cx="189.9" cy="121.5" r=".25"/>
<circle cx="190" cy="121.5" r=".25"/>
<circle cx="191.5" cy="124" r=".25"/>
<circle cx="191.6" cy="122.7" r=".25"/>
<circle cx="191.8" cy="123.9" r=".25"/>
<circle cx="192" cy="122.9" r=".25"/>
<circle cx="192.4" cy="124.3" r=".25"/>
<circle cx="192.5" cy="122.7" r=".25"/>
<circle cx="193.7" cy="122.8" r=".25"/>
<circle cx="194.6" cy="123.6" r=".25"/>
<circle cx="201.5" cy="125.1" r=".25"/>
<circle cx="201.5" cy="125.8" r=".25"/>
<circle cx="169.7" cy="159.2" r=".25"/>
<circle cx="170.4" cy="157.5" r=".25"/>
<circle cx="171" cy="152.8" r=".25"/>
<circle cx="171.1" cy="159.7" r=".25"/>
<circle cx="174.8" cy="157.5" r=".25"/>
<circle cx="165.9" cy="162.5" r=".25"/>
<circle cx="166.1" cy="160" r=".25"/>
<circle cx="167.2" cy="174.7" r=".25"/>
<circle cx="167.4" cy="161.8" r=".25"/>
<circle cx="168.3" cy="174.1" r=".25"/>
<circle cx="169.2" cy="160.6" r=".25"/>
<circle cx="169.2" cy="160.7" r=".25"/>
<circle cx="169.2" cy="160.1" r=".25"/>
<circle cx="170.2" cy="173.8" r=".25"/>
<circle cx="170.2" cy="173.1" r=".25"/>
<circle cx="170.4" cy="173.7" r=".25"/>
<circle cx="170.9" cy="173.8" r=".25"/>
<circle cx="171" cy="173.7" r=".25"/>
<circle cx="171" cy="179.8" r=".25"/>
<circle cx="171.4" cy="173.3" r=".25"/>
<circle cx="171.6" cy="173" r=".25"/>
<circle cx="172.9" cy="168.6" r=".25"/>
<circle cx="167.6" cy="180.2" r=".25"/>
<circle cx="167.7" cy="180.5" r=".25"/>
</g>
<!-- layer: Visible Narrow (ISO) -->
<g fill="#000">
<circle cx="173.1" cy="123.9" r=".19"/>
<circle cx="176.7" cy="124.1" r=".19"/>
<circle cx="188.5" cy="120.6" r=".19"/>
<circle cx="201.1" cy="125.8" r=".19"/>
<circle cx="171.1" cy="142.5" r=".19"/>
<circle cx="173.2" cy="141.9" r=".19"/>
<circle cx="172.2" cy="177.7" r=".19"/>
<circle cx="166.5" cy="181" r=".19"/>
<circle cx="167.7" cy="180.5" r=".19"/>
</g>
<!-- layer: Symbol (ISO) -->
<g fill="none" stroke="#000" stroke-width=".3">
<path d="M295 16.4v-6.4h115v6.4M295 16.4h115v6.5M295 16.4v51.5h115v-45M330 16.4v51.5M355 16.4v51.5M108.9 33l-9.6 73.5M295 22.9h115M295 29.3h115M295 35.7h115M207.1 43.8l2.4-.6 .1 1zM265.3 41.9l-58.2 1.9M295 42.1h115"/>
<path d="M295 48.6h115M295 55h115M210.3 63.5l2.5-.6v1zM265.3 61.8l-55 1.7M295 61.5h115M266 81.4l-77.5 45.7M99.1 104l1 .1-.8 2.4zM265.7 117.1l-95.3 39.7M266.1 100.1l-72.2 45.8M188.5 127.1l1.9-1.7 .5 .9zM265.6 133.3l-96.2 37.3M170.4 156.8l2.1-1.4 .3 .9z"/>
<path d="M193.9 145.9l1.8-1.8 .5 .9zM169.4 170.6l2.1-1.4 .3 1z"/>
<circle cx="109.6" cy="27.8" r="5.2"/>
<circle cx="270.5" cy="41.7" r="5.2"/>
<circle cx="270.5" cy="61.7" r="5.2"/>
<circle cx="270.5" cy="78.8" r="5.2"/>
<circle cx="270.5" cy="97.3" r="5.2"/>
<circle cx="270.5" cy="115.1" r="5.2"/>
<circle cx="270.5" cy="131.5" r="5.2"/>
</g>
<!-- layer: Border (ISO) -->
<g fill="none" stroke="#000" stroke-width=".7">
<path d="M70 6.1v3.9M140 6.1v3.9M210 0v10l-2.9-4.9h5.8l-2.9 4.9 2.9-4.9M280 6.1v3.9M350 6.1v3.9M6.1 74.3h3.9M410 74.3h3.9M0 148.5h10l-5-2.8v5.7l5-2.9-5 2.9M420 148.5h-10l5-2.8v5.7l-5-2.9 5 2.9M6.1 222.8h3.9M410 222.8h3.9M10 287.1v-277.1h400v277.1h-400h400"/>
<path d="M70 287.1v3.8M140 287.1v3.8M212.9 292l-2.9-4.9 2.9 4.9h-5.8l2.9-4.9v9.9M280 287.1v3.8M350 287.1v3.8"/>
</g>
<!-- layer: Title (ISO) -->
<path d="M240 257h170v30.1h-170zM272 257v10.1M297 257v10.1M337 257v10.1M360 257v10.1M390 257v10.1M240 267.1h170M315 277h95M315 267.1v20M375 277v10.1M390 277v10.1" fill="none" stroke="#000" stroke-width=".51"/>
<!-- layer: Symbol (ISO) -->
<g fill="#000">
<path d="M207.1 43.8l2.4-.6 .1 1z" fill-rule="evenodd"/>
<path d="M210.3 63.5l2.5-.6v1z" fill-rule="evenodd"/>
<path d="M99.1 104l1 .1-.8 2.4z" fill-rule="evenodd"/>
<path d="M188.5 127.1l1.9-1.7 .5 .9z" fill-rule="evenodd"/>
<path d="M170.4 156.8l2.1-1.4 .3 .9z" fill-rule="evenodd"/>
<path d="M193.9 145.9l1.8-1.8 .5 .9z" fill-rule="evenodd"/>
<path d="M169.4 170.6l2.1-1.4 .3 1z" fill-rule="evenodd"/>
</g>
<g font-size="4.8">
<text x="33.7" y="9.6">6</text>
<text x="103.7" y="9.6">5</text>
<text x="173.7" y="9.6">4</text>
<text x="243.7" y="9.6">3</text>
<text x="313.7" y="9.6">2</text>
<text x="383.7" y="9.6">1</text>
<text x="339.9" y="15">PARTS LIST</text>
<text x="307" y="21.4">ITEM</text>
<text x="337.9" y="21.4">QTY</text>
<text x="367.4" y="21.4">DESCRIPTION</text>
<text x="108.3" y="29.6">1</text>
<text x="311.2" y="27.9">1</text>
<text x="341.2" y="27.9">1</text>
<text x="355.9" y="27.9">Old phone</text>
<text x="311.2" y="34.3">2</text>
<text x="341.2" y="34.3">1</text>
<text x="355.9" y="34.3">Frame assembly</text>
<text x="6.2" y="38.9">D</text>
<text x="311.2" y="40.8">3</text>
<text x="341.2" y="40.7">1</text>
<text x="355.9" y="40.8">Screen assembly</text>
<text x="410.5" y="38.9">D</text>
<text x="269.2" y="43.5">3</text>
<text x="311.2" y="47.1">4</text>
<text x="341.2" y="47.1">1</text>
<text x="355.9" y="47.2">Power supply</text>
<text x="311.2" y="53.5">5</text>
<text x="341.2" y="53.5">1</text>
<text x="355.9" y="53.6">Raspberry pi</text>
<text x="311.2" y="60">6</text>
<text x="341.2" y="60">1</text>
<text x="269.2" y="63.4">2</text>
<text x="355.9" y="60.1">power supply connector</text>
<text x="311.2" y="66.4">7</text>
<text x="341.2" y="66.4">1</text>
<text x="355.9" y="66.5">Network connector</text>
<text x="269.2" y="80.5">5</text>
<text x="269.2" y="99">4</text>
<text x="6.4" y="113.1">C</text>
<text x="410.7" y="113.1">C</text>
<text x="269.2" y="116.8">7</text>
<text x="269.2" y="133.2">6</text>
<text x="6.4" y="187.4">B</text>
<text x="410.7" y="187.4">B</text>
<text x="6.4" y="261.7">A</text>
<text x="410.7" y="261.7">A</text>
<text x="316" y="283.8">Main</text>
<text x="394.2" y="285">2 / 2</text>
<text x="33.7" y="290.9">6</text>
<text x="103.7" y="290.9">5</text>
<text x="173.7" y="290.9">4</text>
<text x="243.7" y="290.9">3</text>
<text x="313.7" y="290.9">2</text>
<text x="383.7" y="290.9">1</text>
</g>
<g font-size="3.4">
<text x="241" y="266">sdekr</text>
<text x="361" y="266">12-3-2020</text>
</g>
<g font-size="2.7">
<text x="241" y="260.1">Designed by</text>
<text x="273" y="260.1">Checked by</text>
<text x="298" y="260.1">Approved by</text>
<text x="330.3" y="260">Date</text>
<text x="361" y="260">Date</text>
<text x="378.4" y="280.1">Edition</text>
<text x="396.6" y="280.1">Sheet</text>
</g>
</svg>
